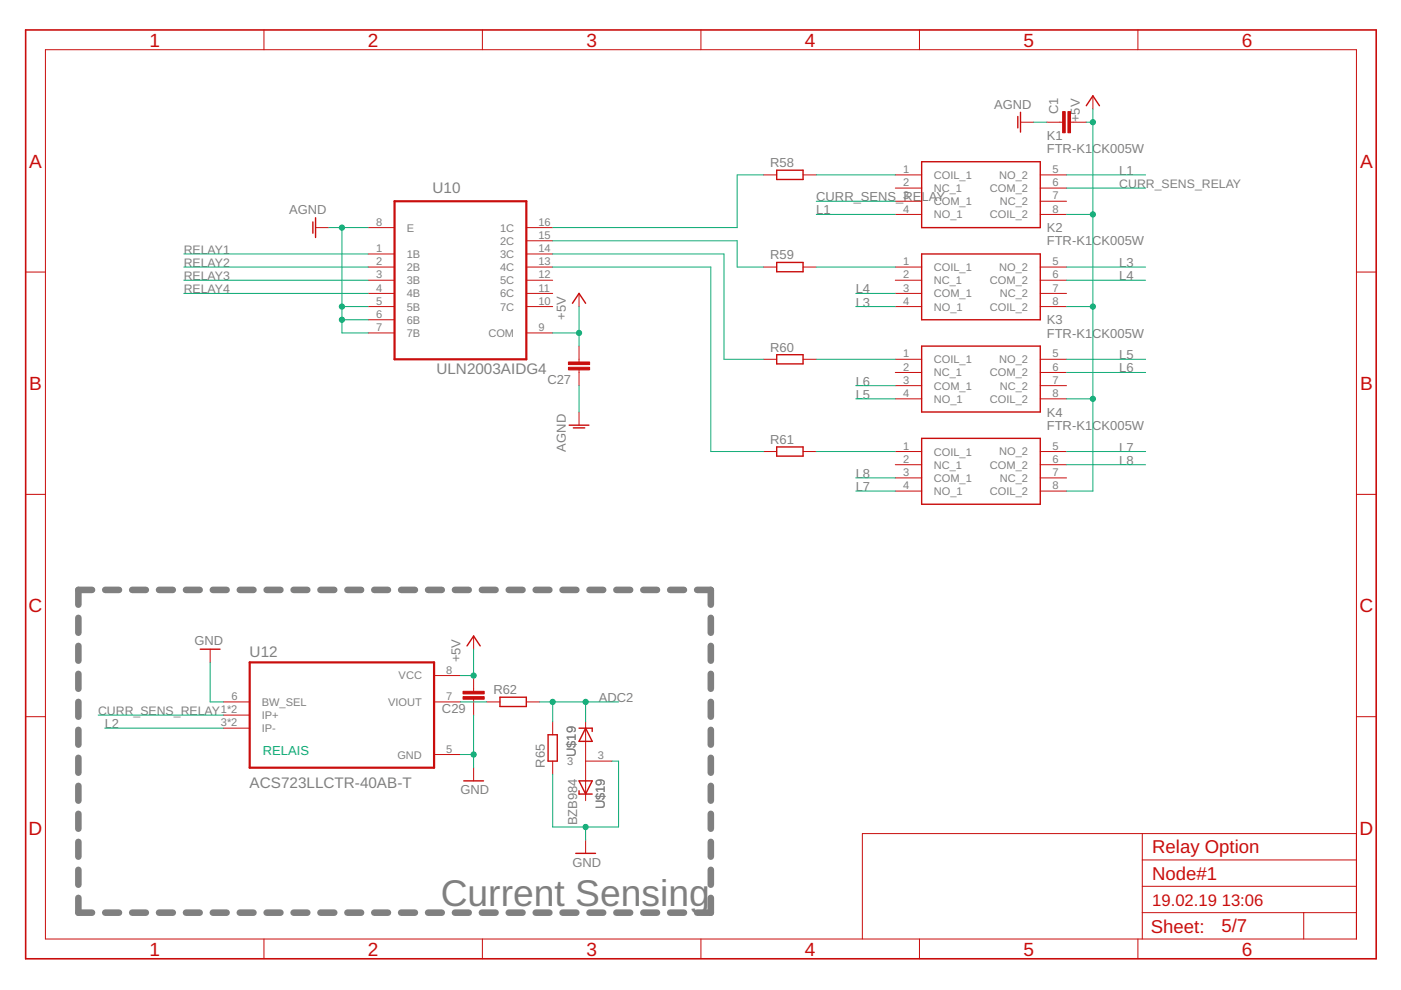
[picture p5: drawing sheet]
<svg xmlns="http://www.w3.org/2000/svg" width="297mm" height="210mm" viewBox="0 0 297 210" stroke-linecap="round" stroke-linejoin="round" font-family="sans-serif">
<g fill="none" stroke="#808080" stroke-width="1.4">
<path d="M16.6 131v3.2M16.6 136.9v3.2M19.5 125.1h-2.9v3.1M22.3 125.1h2.9M28 125.1h2.9M33.7 125.1h2.9M39.4 125.1h2.9M45.1 125.1h2.9M50.8 125.1h2.9M56.5 125.1h3M62.3 125.1h2.9M67.9 125.1h3"/>
<path d="M73.7 125.1h2.9M79.4 125.1h2.9M85 125.1h3M90.8 125.1h2.9M96.5 125.1h2.9M102.2 125.1h2.9M107.9 125.1h2.9M113.6 125.1h2.9M119.3 125.1h2.9M125 125.1h2.9M130.7 125.1h2.9M136.4 125.1h2.9"/>
<path d="M142.1 125.1h2.9M147.8 125.1h2.9v3.1M150.7 131v3.2M150.7 136.9v3.2M16.6 142.9v3.1M16.6 148.8v3.2M16.6 154.7v3.2M150.7 142.9v3.1M150.7 148.8v3.2M150.7 154.7v3.2M16.6 160.7v3.1M16.6 166.6v3.2"/>
<path d="M16.6 172.6v3.1M16.6 178.5v3.1M150.7 160.7v3.1M150.7 166.6v3.2M150.7 172.6v3.1M150.7 178.5v3.1M16.6 184.4v3.2M16.6 190.4v3.1h2.9M22.3 193.5h2.9M28 193.5h2.9M33.7 193.5h2.9M39.4 193.5h2.9"/>
<path d="M45.1 193.5h2.9M50.8 193.5h2.9M56.5 193.5h3M62.3 193.5h2.9M67.9 193.5h3M73.7 193.5h2.9M79.4 193.5h2.9M85 193.5h3M90.8 193.5h2.9M96.5 193.5h2.9M102.2 193.5h2.9M107.9 193.5h2.9"/>
<path d="M113.6 193.5h2.9M119.3 193.5h2.9M125 193.5h2.9M130.7 193.5h2.9M136.4 193.5h2.9M142.1 193.5h2.9M150.7 190.4v3.1h-2.9M150.7 184.4v3.2"/>
</g>
<g fill="none" stroke="#c90d0c" stroke-width=".21">
<path d="M9.6 10.5h278v188.6h-278zM56 6.3v4.2M102.3 6.3v4.2M148.6 6.3v4.2M194.9 6.3v4.2M241.3 6.3v4.2M161.9 37.1h2.8M170.3 37.1h2.8M189.8 37.1h5.6M189.8 39.9h5.6M216.4 25.9h2.8M220.6 37.1h5.5"/>
<path d="M220.6 39.9h5.5M221.9 25.9h3.4M227 25.9h3.3M231.7 20.3v2.8M5.4 57.7h4.2M66.9 48.3h2.8M78.1 48.3h5.6M78.1 53.8h5.6M78.1 56.6h5.6M78.1 59.4h5.6M111.6 48.3h5.6M111.6 53.8h5.6"/>
<path d="M111.6 56.6h5.6M111.6 59.4h5.6M111.6 51.1h5.6M161.9 56.6h2.8M170.3 56.6h2.8M189.8 56.6h5.6M189.8 59.4h5.6M189.8 42.7h5.6M189.8 45.5h5.6M220.6 56.6h5.5M220.6 59.4h5.5M220.6 42.7h5.5"/>
<path d="M220.6 45.5h5.5M287.6 57.7h4.2M78.1 62.2h5.6M78.1 65h5.6M78.1 67.8h5.6M78.1 70.6h5.6M111.6 62.2h5.6M111.6 65h5.6M111.6 70.6h5.6M122.8 62.2v2.8M122.8 73.4v3.4M122.8 78.4v3.4"/>
<path d="M161.9 76.2h2.8M170.3 76.2h2.8M189.8 62.2h5.6M189.8 65h5.6M189.8 76.2h5.6M189.8 79h5.6M220.6 62.2h5.5M220.6 65h5.5M220.6 76.2h5.5M220.6 79h5.5M122.8 87.4v2.7M161.9 95.7h2.8"/>
<path d="M170.3 95.7h2.8M189.8 81.8h5.6M189.8 84.6h5.6M189.8 95.7h5.6M189.8 98.5h5.6M220.6 81.8h5.5M220.6 84.6h5.5M220.6 95.7h5.5M220.6 98.5h5.5M5.4 104.8h4.2M189.8 101.3h5.6M189.8 104.1h5.6"/>
<path d="M220.6 101.3h5.5M220.6 104.1h5.5M287.6 104.8h4.2M44.6 137.6v2.8M100.4 134.9v2.7M5.4 152h4.2M47.3 148.8h5.6M47.3 151.6h5.6M47.3 154.4h5.6M92 148.8h5.6M92 143.2h5.6M92 160h5.6"/>
<path d="M100.4 143.2v3.4M100.4 148.3v3.3M103.2 148.8h2.8M111.6 148.8h2.8M117.2 153v2.8M124.2 153v16.8M287.6 152h4.2M100.4 162.8v2.8M117.2 161.4v2.8M124.2 178.1v2.8M124.2 161.4h5.6M242.2 176.7v22.4"/>
<path d="M287.6 176.7h-104.8v22.4M56 199.1v4.2M102.3 199.1v4.2M148.6 199.1v4.2M194.9 199.1v4.2M241.3 199.1v4.2M242.2 193.5h45.4M242.2 187.9h45.4M242.2 182.3h45.4M276.4 193.5v5.6"/>
</g>
<path d="M5.4 6.3h286.4v197h-286.4z" fill="none" stroke="#c90d0c" stroke-width=".34"/>
<path d="M83.7 42.7h27.9v33.5h-27.9zM52.9 140.4h39.1v22.4h-39.1z" fill="none" stroke="#c90d0c" stroke-width=".47"/>
<g fill="none" stroke="#c90d0c" stroke-width=".3">
<path d="M164.7 36.1h5.6v2h-5.6zM195.4 34.3h25.2v14h-25.2zM215.8 24.7v2.4M216.4 23.8v4.2M230.3 22.4l1.4-2.1 1.4 2.1M66.3 47.1v2.3M66.9 46.2v4.2M164.7 55.6h5.6v2h-5.6zM195.4 53.8h25.2v14h-25.2zM121.4 64.3l1.4-2.1 1.4 2.1M164.7 75.2h5.6v2h-5.6zM195.4 73.4h25.2v14h-25.2z"/>
<path d="M120.7 90.1h4.2M121.6 90.7h2.4M164.7 94.8h5.6v1.9h-5.6zM195.4 92.9h25.2v14h-25.2zM42.5 137.6h4.2M99 136.9l1.4-2 1.4 2M106 147.8h5.6v2h-5.6zM116.2 155.8h2v5.6h-2zM122.8 154.4h2.8v.7M124.2 154.4l1.4 2.8h-2.8zM98.3 165.6h4.2M122.8 165.6h2.8l-1.4 2.8z"/>
<path d="M122.8 167.7v.7h2.8M122.1 180.9h4.2"/>
</g>
<g fill="#c90d0c" stroke="#c90d0c" stroke-width=".21">
<path d="M120.5 76.8h4.5v.5h-4.5z"/>
<path d="M120.5 77.9h4.5v.5h-4.5z"/>
<path d="M98.2 146.6h4.5v.5h-4.5z"/>
<path d="M98.2 147.7h4.5v.6h-4.5z"/>
<path d="M226.4 23.7h.6v4.5h-.6z"/>
<path d="M225.3 23.7h.5v4.5h-.5z"/>
</g>
<g fill="none" stroke="#0dab76" stroke-width=".21">
<path d="M161.9 37.1h-5.6v11.2h-39.1M173.1 37.1h16.7M219.2 25.9h2.7M226.1 37.1h16.8M226.1 39.9h16.8M230.3 25.9h1.4M231.7 23.1v81h-5.6M39 56.6h39.1M39 53.8h39.1M39 59.4h39.1M69.7 48.3h8.4M72.5 48.3v22.3h5.6"/>
<path d="M117.2 56.6h33.5v39.1h11.2M117.2 51.1h39.1v5.5h5.6M117.2 53.8h36.3v22.4h8.4M173.1 45.5h16.7M173.1 56.6h16.7M173.1 42.7h16.7M226.1 45.5h5.6M226.1 56.6h16.8M226.1 59.4h16.8M39 62.2h39.1M72.5 65h5.6M72.5 67.8h5.6"/>
<path d="M117.2 70.6h5.6M122.8 65v8.4M173.1 76.2h16.7M181.4 65h8.4M181.4 62.2h8.4M226.1 65h5.6M226.1 76.2h16.8M226.1 79h16.8M122.8 81.8v5.6M173.1 95.7h16.7M181.4 84.6h8.4M181.4 81.8h8.4"/>
<path d="M226.1 84.6h5.6M226.1 95.7h16.8M226.1 98.5h16.8M181.4 104.1h8.4M181.4 101.3h8.4M100.4 137.6v5.6h-2.8M20.8 151.6h26.5M22.2 154.4h25.1M44.6 140.4v8.4h2.7M97.6 148.8h5.6M97.6 160h2.8M100.4 151.6v11.2"/>
<path d="M114.4 148.8h16.7M117.2 148.8v4.2M124.2 148.8v4.2M124.2 175.3v2.8M129.8 161.4h1.3v13.9h-13.9v-11.1"/>
</g>
<g fill="#0dab76" stroke="#0dab76" stroke-width=".21">
<circle cx="231.7" cy="45.5" r=".55"/>
<circle cx="231.7" cy="65" r=".55"/>
<circle cx="231.7" cy="84.6" r=".55"/>
<circle cx="231.7" cy="25.9" r=".55"/>
<circle cx="100.4" cy="143.2" r=".55"/>
<circle cx="122.8" cy="70.6" r=".55"/>
<circle cx="100.4" cy="160" r=".55"/>
<circle cx="124.2" cy="175.3" r=".55"/>
<circle cx="72.5" cy="48.3" r=".55"/>
<circle cx="72.5" cy="65" r=".55"/>
<circle cx="72.5" cy="67.8" r=".55"/>
<circle cx="117.2" cy="148.8" r=".55"/>
<circle cx="124.2" cy="148.8" r=".55"/>
</g>
<text font-size="7.9" fill="#808080" x="93.4" y="192.1">Current Sensing</text>
<g font-size="4" fill="#c90d0c">
<text x="31.7" y="9.9">1</text>
<text x="78" y="9.9">2</text>
<text x="124.3" y="9.9">3</text>
<text x="170.7" y="9.9">4</text>
<text x="217" y="9.9">5</text>
<text x="263.3" y="9.9">6</text>
<text x="6.2" y="35.5">A</text>
<text x="288.4" y="35.5">A</text>
<text x="6.2" y="82.7">B</text>
<text x="288.4" y="82.7">B</text>
<text x="6.1" y="129.8">C</text>
<text x="288.2" y="129.8">C</text>
<text x="6.1" y="177">D</text>
<text x="288.2" y="177">D</text>
<text x="31.7" y="202.6">1</text>
<text x="78" y="202.6">2</text>
<text x="124.3" y="202.6">3</text>
<text x="170.7" y="202.6">4</text>
<text x="217" y="202.6">5</text>
<text x="263.3" y="202.6">6</text>
</g>
<g font-size="3.9" fill="#c90d0c">
<text x="244.3" y="180.9">Relay Option</text>
<text x="244.3" y="186.5">Node#1</text>
<text x="244" y="197.8">Sheet:</text>
<text x="259" y="197.7">5/7</text>
</g>
<g font-size="3.5" fill="#c90d0c">
<text x="244.3" y="192.1">19.02.19</text>
<text x="259" y="192.1">13:06</text>
</g>
<g font-size="3.2" fill="#808080">
<text x="91.7" y="41">U10</text>
<text x="92.5" y="79.3">ULN2003AIDG4</text>
<text x="52.9" y="139.3">U12</text>
<text x="52.9" y="167.2">ACS723LLCTR-40AB-T</text>
</g>
<g font-size="2.8" fill="#808080">
<text x="210.8" y="23.1">AGND</text>
<text x="221.9" y="29.7">K1</text>
<text x="224.3" y="24.2" transform="rotate(-90 224.3 24.2)">C1</text>
<text x="228.9" y="25.9" transform="rotate(-90 228.9 25.9)">+5V</text>
<text x="163.3" y="35.4">R58</text>
<text x="221.9" y="32.5">FTR-K1CK005W</text>
<text x="237.3" y="37.1">L1</text>
<text x="61.3" y="45.5">AGND</text>
<text x="173.1" y="45.5">L1</text>
<text x="173.1" y="42.7">CURR_SENS_RELAY</text>
<text x="221.9" y="52">FTR-K1CK005W</text>
<text x="221.9" y="49.2">K2</text>
<text x="163.3" y="55">R59</text>
<text x="237.3" y="56.6">L3</text>
<text x="237.3" y="59.4">L4</text>
<text x="181.4" y="65">L3</text>
<text x="181.4" y="62.2">L4</text>
<text x="120" y="67.8" transform="rotate(-90 120 67.8)">+5V</text>
<text x="221.9" y="71.6">FTR-K1CK005W</text>
<text x="221.9" y="68.8">K3</text>
<text x="163.3" y="74.5">R60</text>
<text x="237.3" y="76.2">L5</text>
<text x="116.1" y="81.3">C27</text>
<text x="181.4" y="81.8">L6</text>
<text x="237.3" y="79">L6</text>
<text x="181.4" y="84.6">L5</text>
<text x="221.9" y="88.3">K4</text>
<text x="120" y="95.7" transform="rotate(-90 120 95.7)">AGND</text>
<text x="163.3" y="94.1">R61</text>
<text x="221.9" y="91.1">FTR-K1CK005W</text>
<text x="237.3" y="95.7">L7</text>
<text x="181.4" y="101.3">L8</text>
<text x="237.3" y="98.5">L8</text>
<text x="181.4" y="104.1">L7</text>
<text x="41.2" y="136.8">GND</text>
<text x="97.6" y="140.4" transform="rotate(-90 97.6 140.4)">+5V</text>
<text x="104.6" y="147.2">R62</text>
<text x="127" y="148.8">ADC2</text>
<text x="22.2" y="154.4">L2</text>
<text x="93.7" y="151.2">C29</text>
<text x="122.1" y="160.5" transform="rotate(-90 122.1 160.5)">U$19</text>
<text x="115.5" y="162.8" transform="rotate(-90 115.5 162.8)">R65</text>
<text x="97.6" y="168.4">GND</text>
<text x="128.2" y="171.6" transform="rotate(-90 128.2 171.6)">U$19</text>
<text x="122.3" y="175" transform="rotate(-90 122.3 175)">BZB984</text>
<text x="121.4" y="183.7">GND</text>
</g>
<text font-size="2.8" fill="#0dab76" x="55.7" y="160">RELAIS</text>
<g font-size="2.6" fill="#808080">
<text x="237.3" y="39.9">CURR_SENS_RELAY</text>
<text x="39" y="53.8">RELAY1</text>
<text x="39" y="56.6">RELAY2</text>
<text x="39" y="59.4">RELAY3</text>
<text x="39" y="62.2">RELAY4</text>
<text x="20.8" y="151.6">CURR_SENS_RELAY1*2</text>
</g>
<g font-size="2.3" fill="#808080">
<text x="191.5" y="36.7">1</text>
<text x="191.5" y="39.5">2</text>
<text x="198" y="37.9">COIL_1</text>
<text x="198" y="40.7">NC_1</text>
<text x="209.9" y="40.7">COM_2</text>
<text x="211.8" y="37.9">NO_2</text>
<text x="223.1" y="36.7">5</text>
<text x="223.1" y="39.5">6</text>
<text x="79.8" y="47.9">8</text>
<text x="114.2" y="47.9">16</text>
<text x="191.5" y="42.3">3</text>
<text x="191.5" y="45.1">4</text>
<text x="198" y="43.5">COM_1</text>
<text x="198" y="46.3">NO_1</text>
<text x="209.9" y="46.3">COIL_2</text>
<text x="212" y="43.5">NC_2</text>
<text x="223.1" y="42.3">7</text>
<text x="223.1" y="45.1">8</text>
<text x="79.8" y="53.4">1</text>
<text x="86.2" y="49.1">E</text>
<text x="106" y="49.1">1C</text>
<text x="106" y="51.9">2C</text>
<text x="114.2" y="50.7">15</text>
<text x="114.2" y="53.4">14</text>
<text x="79.8" y="56.2">2</text>
<text x="79.8" y="59">3</text>
<text x="86.2" y="54.7">1B</text>
<text x="86.2" y="57.5">2B</text>
<text x="106" y="54.7">3C</text>
<text x="106" y="57.5">4C</text>
<text x="114.2" y="56.2">13</text>
<text x="114.2" y="59">12</text>
<text x="191.5" y="56.2">1</text>
<text x="191.5" y="59">2</text>
<text x="198" y="57.5">COIL_1</text>
<text x="211.8" y="57.5">NO_2</text>
<text x="223.1" y="56.2">5</text>
<text x="223.1" y="59">6</text>
<text x="79.8" y="61.8">4</text>
<text x="79.8" y="64.6">5</text>
<text x="86.2" y="60.3">3B</text>
<text x="86.2" y="63.1">4B</text>
<text x="86.2" y="65.8">5B</text>
<text x="106" y="60.3">5C</text>
<text x="106" y="63.1">6C</text>
<text x="106" y="65.8">7C</text>
<text x="114.2" y="61.8">11</text>
<text x="114.2" y="64.6">10</text>
<text x="191.5" y="61.8">3</text>
<text x="191.5" y="64.6">4</text>
<text x="198" y="60.3">NC_1</text>
<text x="198" y="63.1">COM_1</text>
<text x="198" y="65.8">NO_1</text>
<text x="209.9" y="60.3">COM_2</text>
<text x="209.9" y="65.8">COIL_2</text>
<text x="212" y="63.1">NC_2</text>
<text x="223.1" y="61.8">7</text>
<text x="223.1" y="64.6">8</text>
<text x="79.8" y="67.4">6</text>
<text x="79.8" y="70.2">7</text>
<text x="86.2" y="68.6">6B</text>
<text x="86.2" y="71.4">7B</text>
<text x="103.5" y="71.4">COM</text>
<text x="114.2" y="70.2">9</text>
<text x="191.5" y="75.8">1</text>
<text x="198" y="77">COIL_1</text>
<text x="211.8" y="77">NO_2</text>
<text x="223.1" y="75.8">5</text>
<text x="191.5" y="78.6">2</text>
<text x="191.5" y="81.4">3</text>
<text x="198" y="79.8">NC_1</text>
<text x="198" y="82.6">COM_1</text>
<text x="209.9" y="79.8">COM_2</text>
<text x="212" y="82.6">NC_2</text>
<text x="223.1" y="78.6">6</text>
<text x="223.1" y="81.4">7</text>
<text x="191.5" y="84.2">4</text>
<text x="198" y="85.4">NO_1</text>
<text x="209.9" y="85.4">COIL_2</text>
<text x="223.1" y="84.2">8</text>
<text x="191.5" y="95.3">1</text>
<text x="223.1" y="95.3">5</text>
<text x="191.5" y="98.1">2</text>
<text x="191.5" y="100.9">3</text>
<text x="198" y="96.6">COIL_1</text>
<text x="198" y="99.4">NC_1</text>
<text x="209.9" y="99.4">COM_2</text>
<text x="211.8" y="96.6">NO_2</text>
<text x="223.1" y="98.1">6</text>
<text x="223.1" y="100.9">7</text>
<text x="191.5" y="103.7">4</text>
<text x="198" y="102.2">COM_1</text>
<text x="198" y="105">NO_1</text>
<text x="209.9" y="105">COIL_2</text>
<text x="212" y="102.2">NC_2</text>
<text x="223.1" y="103.7">8</text>
<text x="94.6" y="142.8">8</text>
<text x="49" y="148.4">6</text>
<text x="55.5" y="149.7">BW_SEL</text>
<text x="82.3" y="149.6">VIOUT</text>
<text x="84.5" y="144.1">VCC</text>
<text x="94.6" y="148.4">7</text>
<text x="46.8" y="154">3*2</text>
<text x="55.5" y="152.4">IP+</text>
<text x="55.5" y="155.2">IP-</text>
<text x="84.2" y="160.8">GND</text>
<text x="94.6" y="159.6">5</text>
<text x="126.7" y="161">3</text>
<text x="120.3" y="162.2">3</text>
</g>
</svg>
